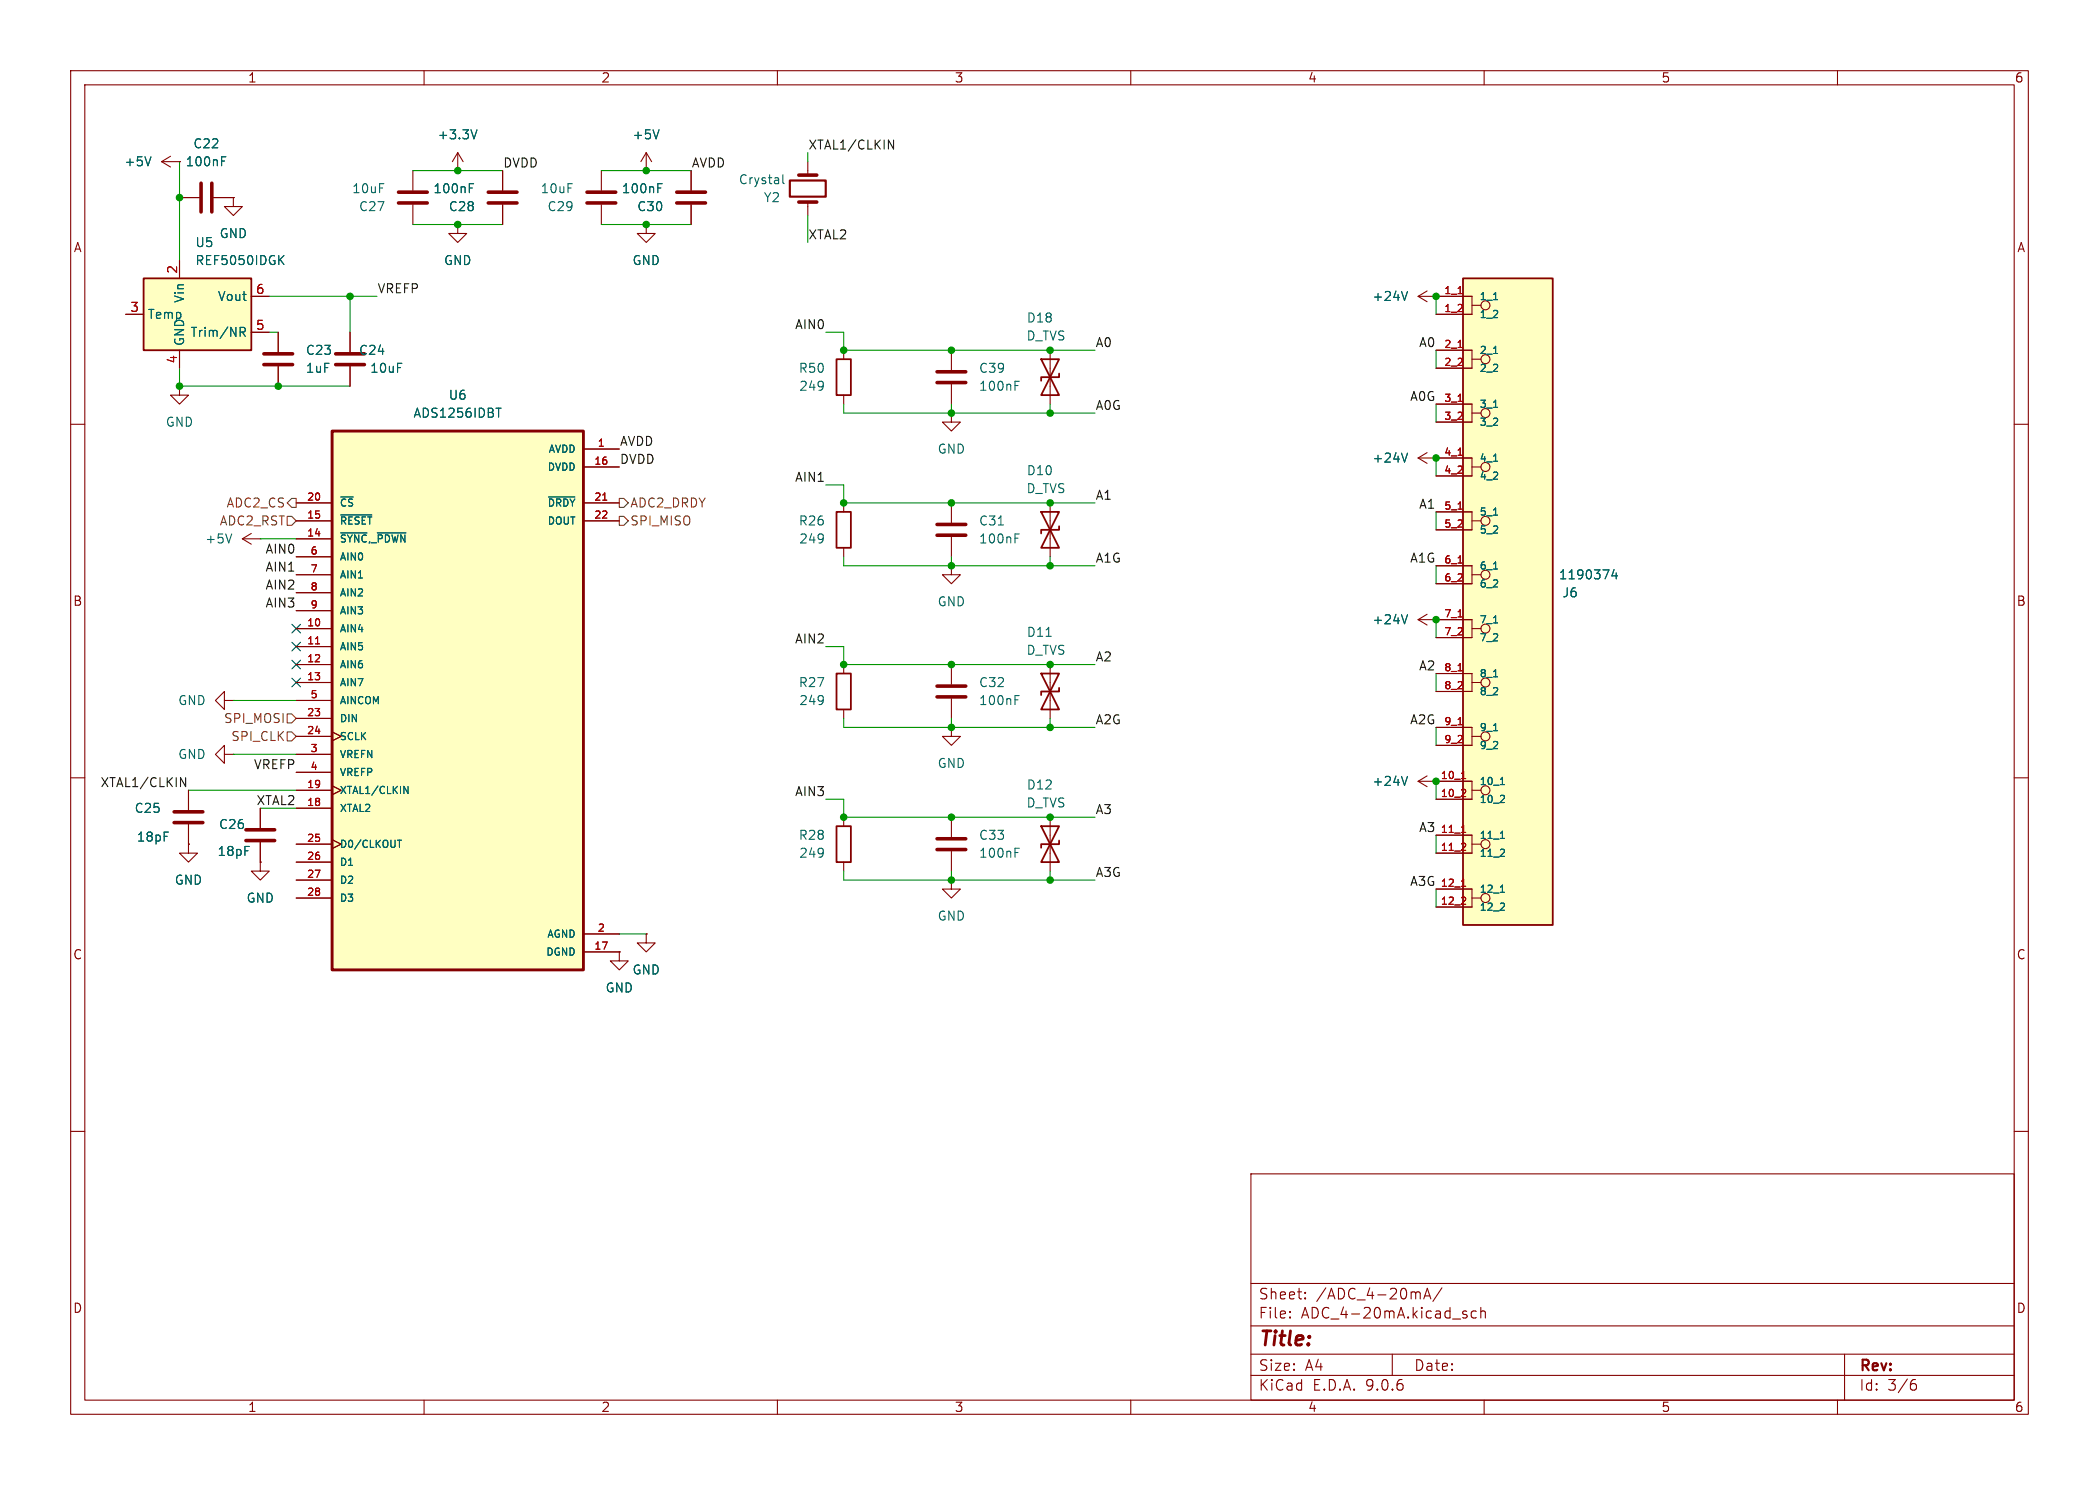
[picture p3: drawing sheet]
<svg xmlns="http://www.w3.org/2000/svg" width="297mm" height="210mm" viewBox="0 0 297 210" stroke-linecap="round" stroke-linejoin="round" font-family="sans-serif">
<g fill="none" stroke="#840000" stroke-width=".15">
<path d="M10 10h277v190h-277zM12 12h273v186h-273zM60 10v2M110 10v2M160 10v2M210 10v2M260 10v2M64.8 31.8v1.2h1.2l-1.2 1.3-1.3-1.3h1.3M64.8 31.8h.1M85.1 24.1v2.8M85.1 29v2.8M25.4 54.6v1.3h1.3l-1.3 1.3-1.3-1.3h1.3"/>
<path d="M25.4 54.6h.1M148.6 49.5v7.7M10 60h2M34.3 76.2l1.3 .8M34.3 76.2h2.5M35.6 75.4l-1.3 .8M36.8 76.2h.1M148.6 71.1v7.6M285 60h2M31.7 99.1v-1.3l-1.2 1.3 1.2 1.2v-1.2h1.3M33 99.1h.1M134.6 94v2.8"/>
<path d="M134.6 98.8v2.8M10 110h2M134.6 102.9v1.2h1.3l-1.3 1.3-1.3-1.3h1.3M134.6 102.9h.1M148.6 115.6v7.6M285 110h2M10 160h2M177 166h108v32h-108zM285 160h2M60 198v2M110 198v2M160 198v2"/>
<path d="M177 194.5h108M177 191.5h108M177 187.5h108M177 181.5h108M182.5 186.3h.1l-.1 .1M182.5 186.3v.1M182.5 185.5v.1M182.5 185.5h.1l-.1 .1M184.7 183.6v.1M184.7 183.6h-.1l.1 .1M184.7 182.8v.1M184.7 182.8h-.1l.1 .1"/>
<path d="M197 191.5v3M201.5 183.7l.5-1.5 .5 1.5M201.6 183.3h.7M204 182.1l-1.3 2M207.4 185.9l.2 .2-.1 .2-.1 .1M207.4 185.4l.1 .1M208.9 185.5l-.4-.1-.3 .3v.4l.1 .2 .2 .1 .4-.1M209.5 185.5a.37 .37 0 0 1 .7 .1v.8M209.5 184.9v1.5M210 198v2M260 198v2M261 191.5v6.5"/>
<path d="M270.6 195.7h.4l.2 .3-.1 .5-.2 .1h-.3M271 195.1l-.4 .1"/>
</g>
<path d="M83.1 28.7h4M83.1 27.2h4M132.6 98.6h4.1M132.6 97h4.1" fill="none" stroke="#840000" stroke-width=".51"/>
<path d="M147.3 50.8h2.6l-2.6 5.1h2.6zM149.9 52.8v.5h-2.6v.5M147.3 72.4h2.6l-2.6 5.1h2.6zM149.9 74.4v.5h-2.6v.5M147.3 116.8h2.6l-2.6 5.1h2.6zM149.9 118.9v.5h-2.6v.5" fill="none" stroke="#840000" stroke-width=".25"/>
<path d="M32.8 75.5l-.4 1.3M143.6 99h.4M143.6 98.4h.6" fill="none" stroke="#006464" stroke-width=".15"/>
<path d="M207 39.4h12.7v91.4h-12.7z" fill="#ffffc2"/>
<path d="M207 39.4h12.7v91.4h-12.7zM118.4 72.4h2v5.1h-2zM147.3 95.3h2.6l-2.6 5h2.6zM149.9 97.3v.5h-2.6v.5" fill="none" stroke="#840000" stroke-width=".25"/>
<g fill="none" stroke="#840000" stroke-width=".15">
<path d="M22.9 22.9l1.2 .7M22.9 22.9h2.5M24.1 22.1l-1.2 .8M25.4 22.9h.1M25.4 27.9h2.8M30.2 27.9h2.8M33 27.9v1.3h1.3l-1.3 1.3-1.3-1.3h1.3M33 27.9h.1M58.4 24.1v2.8M58.4 29v2.8M64.8 24.1h.1M64.8 21.6l-.8 1.3"/>
<path d="M64.8 21.6l.7 1.3M64.8 21.6v2.5M91.4 31.8v1.2h1.3l-1.3 1.3-1.2-1.3h1.2M91.4 31.8h.1M91.4 24.1h.1M91.4 21.6l-.7 1.3M91.4 21.6l.8 1.3M91.4 21.6v2.5M97.8 24.1v2.8M97.8 29v2.8M114.3 22.9v1.9M114.3 28.6v1.9"/>
<path d="M134.6 58.4v1.3h1.3l-1.3 1.3-1.3-1.3h1.3M134.6 58.4h.1M200.7 41.9h7.6v2.6h-5.1M200.7 41.9l1.2 .8M201.9 41.1l-1.2 .8M203.2 41.9h.1M203.2 49.5h5.1v2.6h-5.1M203.2 57.2h5.1v2.5h-5.1M208.3 43.2h1.2M208.3 50.8h1.2M208.3 58.4h1.2M119.4 71.1v1.3"/>
<path d="M119.4 77.5v1.2M134.6 71.1v2.8M134.6 75.9v2.8M203.2 64.8h5.1v2.5h-5.1M203.2 72.4h5.1v2.5h-5.1M208.3 66h1.2M208.3 73.7h1.2M148.6 94v7.6M203.2 80h5.1v2.6h-5.1M203.2 87.6h5.1v2.6h-5.1M203.2 95.3h5.1v2.5h-5.1M208.3 81.3h1.2"/>
<path d="M208.3 88.9h1.2M208.3 96.5h1.2M26.7 119.4v1.3h1.2l-1.2 1.2-1.3-1.2h1.3M26.7 119.4h.1M26.7 111.8v2.8M26.7 116.6v2.8M31.7 106.7v-1.3l-1.2 1.3 1.2 1.3v-1.3h1.3M33 106.7h.1M36.8 114.3v2.8M36.8 119.1v2.8M134.6 115.6v2.8M203.2 102.9h5.1v2.5h-5.1"/>
<path d="M203.2 110.5h5.1v2.5h-5.1M203.2 118.1h5.1v2.6h-5.1M208.3 104.1h1.2M208.3 111.8h1.2M208.3 119.4h1.2M36.8 121.9v1.3h1.3l-1.3 1.3-1.2-1.3h1.2M36.8 121.9h.1M134.6 120.4v2.8M203.2 125.7h5.1v2.6h-5.1M208.3 127h1.2"/>
<circle cx="210.2" cy="43.2" r=".63"/>
<circle cx="210.2" cy="50.8" r=".63"/>
<circle cx="210.2" cy="58.4" r=".63"/>
<circle cx="210.2" cy="73.7" r=".63"/>
<circle cx="210.2" cy="66" r=".63"/>
<circle cx="210.2" cy="81.3" r=".63"/>
<circle cx="210.2" cy="96.5" r=".63"/>
<circle cx="210.2" cy="88.9" r=".63"/>
<circle cx="210.2" cy="104.1" r=".63"/>
<circle cx="210.2" cy="119.4" r=".63"/>
<circle cx="210.2" cy="111.8" r=".63"/>
<circle cx="210.2" cy="127" r=".63"/>
</g>
<g fill="none" stroke="#006464" stroke-width=".15">
<path d="M67.5 18.4l-.4 1.2M93.3 18.4l-.5 1.2M21.4 22.2l-.5 1.2M31.4 22.8h.4M31.4 22.2h.6M93.1 26.6h.4M93.1 26h.6M110.8 24.7v1.1l.2 .2M199.2 41.2l-.5 1.3M211.3 42.4h.6M211.3 50h.6M211.3 57.6h.6"/>
<path d="M141.3 74.2h.7M143.6 76.1h.4M143.6 75.5h.6M211.3 65.2h.6M211.3 72.9h.6M148 90h.7M211.3 80.5h.6M211.3 88.1h.6M211.3 95.7h.6M228.4 80.5l-.3 .9h.8M228.7 81v.9M143.6 120h.6"/>
<path d="M211.3 103.3h.6M212.3 113.5h.6M212.3 111h.6M212.3 118.6h.6M212.8 112.6v.3M143.6 120.6h.4M212.3 121.1h.6M212.3 128.7h.6M212.3 126.2h.6M212.8 120.2v.3M212.8 127.8v.4"/>
</g>
<g fill="none" stroke="#a90000" stroke-width=".15">
<path d="M206.3 41.5h.6M206.3 49.1h.6M206.3 56.8h.6M206.3 64.4h.6M206.3 72h.6M206.3 79.6h.6M206.3 87.2h.6M206.3 94.9h.6M206.3 102.5h.6M206.8 112.6h.6M206.8 110.1h.6M206.8 117.7h.6"/>
<path d="M207.3 111.7v.4M207.3 119.3v.4M206.8 120.3h.6M206.8 127.9h.6M206.8 125.3h.6M207.3 127v.3"/>
</g>
<g fill="none" stroke="#840000" stroke-width=".51">
<path d="M28.4 25.9v4.1M30 25.9v4.1M56.4 28.7h4.1M56.4 27.2h4.1M95.8 28.7h4M95.8 27.2h4M113 24.8h2.6M113 28.6h2.6M132.6 75.7h4.1M132.6 74.2h4.1M24.6 114.8h4.1M24.6 116.3h4.1"/>
<path d="M34.8 117.3h4.1M34.8 118.9h4.1M132.6 118.6h4.1M132.6 120.1h4.1"/>
</g>
<path d="M111.8 25.5h5v2.3h-5z" fill="none" stroke="#840000" stroke-width=".3"/>
<path d="M47 61h35.5v76.2h-35.5z" fill="#ffffc2"/>
<path d="M47 61h35.5v76.2h-35.5z" fill="none" stroke="#840000" stroke-width=".41"/>
<g fill="none" stroke="#840000" stroke-width=".15">
<path d="M71.1 24.1v2.8M71.1 29v2.8M39.4 47v2.8M39.4 51.8v2.8M49.5 47v2.8M49.5 51.8v2.8M41.9 71.1h5.1M41.9 73.7h5.1M41.9 76.2h5.1M41.9 78.7h5.1M82.5 71.1h5.1M82.5 73.7h5.1"/>
<path d="M82.5 63.5h5.1M82.5 66h5.1M41.9 81.3h5.1M41.9 83.8h5.1M41.9 86.4h5.1M41.9 88.9h5.1M41.9 91.4h5.1M41.9 94h5.1M41.9 96.5h5.1M41.9 99.1h5.1M119.4 94v1.3M200.7 87.6l1.2 .8"/>
<path d="M200.7 87.6h2.5M201.9 86.9l-1.2 .7M203.2 87.6h.1M41.9 101.6h5.1M41.9 104.1h5.1M41.9 106.7h5.1M41.9 109.2h5.1M41.9 111.8h5.1M41.9 114.3h5.1M41.9 119.4h5.1M47 103.5l1.3 .6-1.3 .7M47 111.1l1.3 .7-1.3 .6"/>
<path d="M47 118.7l1.3 .7-1.3 .6M119.4 100.3v1.3M119.4 115.6v1.2M200.7 110.5l1.2 .8M200.7 110.5h2.5M201.9 109.7l-1.2 .8M203.2 110.5h.1M41.9 121.9h5.1M41.9 124.5h5.1M41.9 127h5.1M82.5 132.1h5.1M82.5 134.6h5.1"/>
<path d="M87.6 134.6v1.3h1.3l-1.3 1.3-1.2-1.3h1.2M87.6 134.6h.1M91.4 132.1v1.3h1.3l-1.3 1.2-1.2-1.2h1.2M91.4 132.1h.1M119.4 121.9v1.3M134.6 124.5v1.2h1.3l-1.3 1.3-1.3-1.3h1.3M134.6 124.5h.1"/>
</g>
<g fill="none" stroke="#006464" stroke-width=".15">
<path d="M66.4 26.6h.4M66.4 26h.6M70.2 57.7h.7M48.2 70.3h1.8M48.2 72.8h4.4M48.2 75.4h3.7M53.4 75.4h4M77.6 70.3h3.7M199.2 86.9l-.5 1.3M56.2 118.8h.6M56.5 118.8v1M57.2 111.2l.5 1v-1"/>
<path d="M199.2 109.8l-.5 1.3"/>
</g>
<path d="M85.3 70.7h.6M44.6 91.1h.6" fill="none" stroke="#a90000" stroke-width=".15"/>
<path d="M69.1 28.7h4.1M69.1 27.2h4.1M37.3 50h4.1M37.3 51.6h4.1M47.5 50h4.1M47.5 51.6h4.1" fill="none" stroke="#840000" stroke-width=".51"/>
<path d="M118.4 95.3h2v5h-2zM118.4 116.8h2v5.1h-2z" fill="none" stroke="#840000" stroke-width=".25"/>
<path d="M20.3 39.4h15.3v10.1h-15.3z" fill="#ffffc2"/>
<path d="M20.3 39.4h15.3v10.1h-15.3zM118.4 50.8h2v5.1h-2z" fill="none" stroke="#840000" stroke-width=".25"/>
<g fill="none" stroke="#840000" stroke-width=".15">
<path d="M25.4 22.9h.1M25.4 36.8v2.6M25.4 27.9h2.8M30.2 27.9h2.8M33 27.9h.1M64.8 24.1h.1M64.8 31.8h.1M71.1 24.1v2.8M71.1 29v2.8M91.4 31.8h.1M91.4 24.1h.1M97.8 24.1v2.8"/>
<path d="M97.8 29v2.8M17.8 44.5h2.5M25.4 49.5v2.6M35.6 41.9h2.5M35.6 47h2.5M39.4 47v2.8M39.4 51.8v2.8M49.5 47v2.8M49.5 51.8v2.8M119.4 49.5v1.3M119.4 55.9v1.3M134.6 49.5v2.8"/>
<path d="M134.6 54.4v2.8M203.2 41.9h.1M203.2 44.5h5.1M203.2 41.9h5.1M203.2 49.5h5.1M203.2 52.1h5.1M203.2 57.2h5.1M203.2 59.7h5.1M41.9 71.1h5.1M41.9 73.7h5.1M41.9 76.2h5.1M41.9 78.7h5.1"/>
<path d="M82.5 71.1h5.1M82.5 73.7h5.1M82.5 63.5h5.1M82.5 66h5.1M200.7 64.8l1.2 .7M200.7 64.8h7.6M201.9 64l-1.2 .8M203.2 64.8h.1M203.2 67.3h5.1M203.2 72.4h5.1M203.2 74.9h5.1M41.9 81.3h5.1"/>
<path d="M41.9 83.8h5.1M41.9 86.4h5.1M41.9 88.9h5.1M41.9 91.4h5.1M41.9 94h5.1M41.9 96.5h5.1M41.9 99.1h5.1M134.6 80v1.3h1.3l-1.3 1.3-1.3-1.3h1.3M134.6 80h.1M203.2 87.6h.1M203.2 80h5.1M203.2 82.6h5.1"/>
<path d="M203.2 87.6h5.1M203.2 90.2h5.1M203.2 95.3h5.1M203.2 97.8h5.1M26.7 119.4h.1M26.7 111.8v2.8M26.7 116.6v2.8M36.8 114.3v2.8M36.8 119.1v2.8M41.9 101.6h5.1M41.9 104.1h5.1M41.9 106.7h5.1"/>
<path d="M41.9 109.2h5.1M41.9 111.8h5.1M41.9 114.3h5.1M41.9 119.4h5.1M47 103.5l1.3 .6-1.3 .7M47 111.1l1.3 .7-1.3 .6M47 118.7l1.3 .7-1.3 .6M203.2 110.5h.1M203.2 102.9h5.1M203.2 105.4h5.1M203.2 110.5h5.1M203.2 113h5.1"/>
<path d="M203.2 118.1h5.1M36.8 121.9h.1M41.9 121.9h5.1M41.9 124.5h5.1M41.9 127h5.1M82.5 132.1h5.1M82.5 134.6h5.1M87.6 134.6h.1M91.4 132.1h.1M203.2 120.7h5.1M203.2 125.7h5.1M203.2 128.3h5.1"/>
</g>
<g fill="none" stroke="#006464" stroke-width=".15">
<path d="M67.5 18.4l-.4 1.2M93.3 18.4l-.5 1.2M21.4 22.2l-.5 1.2M31.4 22.8h.4M31.4 22.2h.6M39.6 36.7l.6 .7M40.2 36.1l-.8 .8M66.4 26.6h.4M66.4 26h.6M93.1 26.6h.4M93.1 26h.6M34 46.3h.5l.2 .2-.1 .4-.6 .1"/>
<path d="M34.3 47l.4 .6M70.2 57.7h.7M143.6 54.5h.4M143.6 53.9h.6M199.2 41.2l-.5 1.3M211.3 42.4h.6M211.3 50h.6M211.3 57.6h.6M48.2 72.8h4.4M48.2 70.3h1.8M48.2 75.4h3.7M53.4 75.4h4"/>
<path d="M77.6 70.3h3.7M199.2 64.1l-.5 1.2M211.3 65.2h.6M211.3 72.9h.6M199.2 86.9l-.5 1.3M211.3 80.5h.6M211.3 88.1h.6M211.3 95.7h.6M228.4 80.5l-.3 .9h.8M228.7 81v.9M56.2 118.8h.6M56.5 118.8v1"/>
<path d="M57.2 111.2l.5 1v-1M199.2 109.8l-.5 1.3M211.3 103.3h.6M212.3 113.5h.6M212.3 111h.6M212.3 118.6h.6M212.8 112.6v.3M212.3 121.1h.6M212.3 128.7h.6M212.3 126.2h.6M212.8 120.2v.3M212.8 127.8v.4"/>
</g>
<path d="M132.6 54.1h4.1M132.6 52.6h4.1" fill="none" stroke="#840000" stroke-width=".51"/>
<path d="M40.6 73h.7l.6 .7-.6 .6h-.7zM41.3 70.5h.6v1.3h-.6l-.7-.7zM87.6 73h.7l.6 .7-.6 .6h-.7zM87.6 70.5h.7l.6 .6-.6 .7h-.7zM40.6 101h.7l.6 .6-.6 .6h-.7zM40.6 103.5h.7l.6 .6-.6 .7h-.7z" fill="none" stroke="#725600" stroke-width=".15"/>
<path d="M125.7 19.8l.7 1.3v-1.3M25.5 110l.8 1.2v-1.2" fill="none" stroke="#0f0f0f" stroke-width=".15"/>
<g fill="none" stroke="#009600" stroke-width=".15">
<path d="M25.4 22.9v13.9M58.4 24.1h12.7M58.4 31.8h12.7M85.1 24.1h12.7M85.1 31.8h12.7M114.3 21.6v1.3M114.3 30.5v3.8M25.4 52.1v2.5h24.1M38.1 41.9h15.2M38.1 47h1.3M49.5 41.9v5.1M116.8 47h2.6v2.5h35.5"/>
<path d="M119.4 57.2v1.2h35.5M134.6 57.2v1.2M148.6 57.2v1.2M203.2 41.9v2.6M203.2 49.5v2.6M203.2 57.2v2.5M36.8 76.2h5.1M116.8 68.6h2.6v2.5h35.5M119.4 78.7v1.3h35.5M134.6 78.7v1.3M148.6 78.7v1.3M203.2 64.8v2.5"/>
<path d="M203.2 72.4v2.5M33 99.1h8.9M116.8 91.4h2.6v2.6h35.5M203.2 80v2.6M203.2 87.6v2.6M203.2 95.3v2.5M26.7 111.8h15.2M33 106.7h8.9M36.8 114.3h5.1M116.8 113h2.6v2.6h35.5M119.4 101.6v1.3h35.5M134.6 101.6v1.3"/>
<path d="M148.6 101.6v1.3M203.2 102.9v2.5M203.2 110.5v2.5M203.2 118.1v2.6M87.6 132.1h3.8M119.4 123.2v1.3h35.5M134.6 123.2v1.3M148.6 123.2v1.3M203.2 125.7v2.6"/>
</g>
<path d="M41.3 95.9l1.2 1.2M41.3 93.4l1.2 1.2M41.3 88.3l1.2 1.2M41.3 90.8l1.2 1.2M42.5 95.9l-1.2 1.2M42.5 93.4l-1.2 1.2M42.5 88.3l-1.2 1.2M42.5 90.8l-1.2 1.2" fill="none" stroke="#000084" stroke-width=".15"/>
<g fill="none" stroke="#a90000" stroke-width=".15">
<path d="M206.3 41.5h.6M206.3 49.1h.6M206.3 56.8h.6M85.3 70.7h.6M206.3 64.4h.6M206.3 72h.6M206.3 79.6h.6M44.6 91.1h.6M206.3 87.2h.6M206.3 94.9h.6M206.3 102.5h.6M206.8 112.6h.6"/>
<path d="M206.8 110.1h.6M206.8 117.7h.6M207.3 111.7v.4M207.3 119.3v.4M206.8 120.3h.6M206.8 127.9h.6M206.8 125.3h.6M207.3 127v.3"/>
</g>
<g fill="#009600" stroke="#009600" stroke-width=".15">
<circle cx="134.6" cy="49.5" r=".46"/>
<circle cx="119.4" cy="49.5" r=".46"/>
<circle cx="148.6" cy="49.5" r=".46"/>
<circle cx="91.4" cy="24.1" r=".46"/>
<circle cx="91.4" cy="31.8" r=".46"/>
<circle cx="203.2" cy="110.5" r=".46"/>
<circle cx="203.2" cy="87.6" r=".46"/>
<circle cx="203.2" cy="64.8" r=".46"/>
<circle cx="203.2" cy="41.9" r=".46"/>
<circle cx="148.6" cy="115.6" r=".46"/>
<circle cx="148.6" cy="124.5" r=".46"/>
<circle cx="134.6" cy="94" r=".46"/>
<circle cx="148.6" cy="94" r=".46"/>
<circle cx="134.6" cy="124.5" r=".46"/>
<circle cx="134.6" cy="115.6" r=".46"/>
<circle cx="148.6" cy="102.9" r=".46"/>
<circle cx="25.4" cy="27.9" r=".46"/>
<circle cx="49.5" cy="41.9" r=".46"/>
<circle cx="64.8" cy="31.8" r=".46"/>
<circle cx="64.8" cy="24.1" r=".46"/>
<circle cx="25.4" cy="54.6" r=".46"/>
<circle cx="39.4" cy="54.6" r=".46"/>
<circle cx="119.4" cy="71.1" r=".46"/>
<circle cx="148.6" cy="80" r=".46"/>
<circle cx="148.6" cy="71.1" r=".46"/>
<circle cx="148.6" cy="58.4" r=".46"/>
<circle cx="134.6" cy="58.4" r=".46"/>
<circle cx="134.6" cy="80" r=".46"/>
<circle cx="134.6" cy="71.1" r=".46"/>
<circle cx="134.6" cy="102.9" r=".46"/>
<circle cx="119.4" cy="115.6" r=".46"/>
<circle cx="119.4" cy="94" r=".46"/>
</g>
<text font-size="2.8" fill="#840000" x="178" y="190.9">Title:</text>
<g font-size="2.1" fill="#840000">
<text x="178" y="184">Sheet:</text>
<text x="186.2" y="184">/ADC_4-20mA/</text>
<text x="178" y="186.7">File:</text>
<text x="184.1" y="186.7">ADC_4-20mA.kicad_sch</text>
<text x="178" y="196.9">KiCad</text>
<text x="178" y="194.1">Size:</text>
<text x="184.7" y="194.1">A4</text>
<text x="185.7" y="196.9">E.D.A.</text>
<text x="193.3" y="196.9">9.0.6</text>
<text x="200" y="194.1">Date:</text>
<text x="263" y="194.3">Rev:</text>
<text x="263" y="196.9">Id:</text>
<text x="267.1" y="196.9">3/6</text>
</g>
<g font-size="1.8" fill="#840000">
<text x="35" y="11.9">1</text>
<text x="85" y="11.9">2</text>
<text x="135" y="11.9">3</text>
<text x="185" y="11.9">4</text>
<text x="235" y="11.9">5</text>
<text x="285" y="11.9">6</text>
<text x="10.3" y="35.9">A</text>
<text x="285.3" y="35.9">A</text>
<text x="10.3" y="85.9">B</text>
<text x="285.3" y="85.9">B</text>
<text x="10.3" y="135.9">C</text>
<text x="285.3" y="135.9">C</text>
<text x="10.3" y="185.9">D</text>
<text x="285.3" y="185.9">D</text>
<text x="35" y="199.9">1</text>
<text x="85" y="199.9">2</text>
<text x="135" y="199.9">3</text>
<text x="185" y="199.9">4</text>
<text x="235" y="199.9">5</text>
<text x="285" y="199.9">6</text>
</g>
<g font-size="1.8" fill="#006464">
<text x="17.5" y="23.7">+5V</text>
<text x="26.2" y="23.7">100nF</text>
<text x="27.3" y="21.2">C22</text>
<text x="61.8" y="19.9">+3.3V</text>
<text x="89.4" y="19.9">+5V</text>
<text x="49.7" y="27.5">10uF</text>
<text x="61.2" y="27.5">100nF</text>
<text x="76.4" y="27.5">10uF</text>
<text x="87.9" y="27.5">100nF</text>
<text x="104.4" y="26.3">Crystal</text>
<text x="108" y="28.8">Y2</text>
<text x="27.6" y="35.2">U5</text>
<text x="31" y="33.9">GND</text>
<text x="50.7" y="30.1">C27</text>
<text x="63.4" y="30.1">C28</text>
<text x="77.4" y="30.1">C29</text>
<text x="90.1" y="30.1">C30</text>
<text x="27.6" y="37.7">REF5050IDGK</text>
<text x="62.7" y="37.7">GND</text>
<text x="89.4" y="37.7">GND</text>
<text x="20.8" y="45.3">Temp</text>
<text x="26.3" y="42.9" transform="rotate(-90 26.3 42.9)">Vin</text>
<text x="26.9" y="47.9">Trim/NR</text>
<text x="30.7" y="42.8">Vout</text>
<text x="145.2" y="45.8">D18</text>
<text x="194.1" y="42.8">+24V</text>
<text x="26.3" y="49" transform="rotate(-90 26.3 49)">GND</text>
<text x="43.2" y="52.9">1uF</text>
<text x="43.2" y="50.4">C23</text>
<text x="50.7" y="50.4">C24</text>
<text x="52.3" y="52.9">10uF</text>
<text x="112.9" y="52.9">R50</text>
<text x="138.4" y="52.9">C39</text>
<text x="145.2" y="48.4">D_TVS</text>
<text x="58.4" y="59.3">ADS1256IDBT</text>
<text x="63.4" y="56.7">U6</text>
<text x="113" y="55.5">249</text>
<text x="138.4" y="55.5">100nF</text>
<text x="23.4" y="60.6">GND</text>
<text x="132.6" y="64.4">GND</text>
<text x="194.1" y="65.6">+24V</text>
<text x="145.2" y="70">D_TVS</text>
<text x="145.2" y="67.4">D10</text>
<text x="28.9" y="77.1">+5V</text>
<text x="112.9" y="74.5">R26</text>
<text x="113" y="77.1">249</text>
<text x="138.4" y="77.1">100nF</text>
<text x="138.4" y="74.5">C31</text>
<text x="220.5" y="82.1">1190374</text>
<text x="132.6" y="86">GND</text>
<text x="194.1" y="88.5">+24V</text>
<text x="221" y="84.7">J6</text>
<text x="145.2" y="92.8">D_TVS</text>
<text x="145.2" y="90.3">D11</text>
<text x="25.1" y="99.9">GND</text>
<text x="112.9" y="97.4">R27</text>
<text x="113" y="99.9">249</text>
<text x="138.4" y="99.9">100nF</text>
<text x="138.4" y="97.4">C32</text>
<text x="25.1" y="107.5">GND</text>
<text x="132.6" y="108.8">GND</text>
<text x="145.2" y="111.9">D12</text>
<text x="194.1" y="111.4">+24V</text>
<text x="19" y="115.2">C25</text>
<text x="19.3" y="119.2">18pF</text>
<text x="30.9" y="117.4">C26</text>
<text x="112.9" y="119">R28</text>
<text x="138.4" y="119">C33</text>
<text x="145.2" y="114.4">D_TVS</text>
<text x="24.6" y="125.3">GND</text>
<text x="30.7" y="121.3">18pF</text>
<text x="113" y="121.5">249</text>
<text x="138.4" y="121.5">100nF</text>
<text x="34.8" y="127.9">GND</text>
<text x="132.6" y="130.4">GND</text>
<text x="85.6" y="140.6">GND</text>
<text x="89.4" y="138">GND</text>
</g>
<g font-size="1.8" fill="#0f0f0f">
<text x="71.1" y="23.8">DVDD</text>
<text x="97.8" y="23.8">AVDD</text>
<text x="114.3" y="21.2">XTAL1/CLKIN</text>
<text x="114.3" y="33.9">XTAL2</text>
<text x="53.3" y="41.6">VREFP</text>
<text x="112.4" y="46.6">AIN0</text>
<text x="154.9" y="49.2">A0</text>
<text x="200.7" y="49.2">A0</text>
<text x="154.9" y="58.1">A0G</text>
<text x="199.4" y="56.8">A0G</text>
<text x="87.6" y="65.7">DVDD</text>
<text x="87.6" y="63.2">AVDD</text>
<text x="112.4" y="68.2">AIN1</text>
<text x="154.9" y="70.8">A1</text>
<text x="200.7" y="72">A1</text>
<text x="37.5" y="80.9">AIN1</text>
<text x="37.5" y="83.5">AIN2</text>
<text x="37.5" y="78.4">AIN0</text>
<text x="154.9" y="79.7">A1G</text>
<text x="199.4" y="79.7">A1G</text>
<text x="37.5" y="86">AIN3</text>
<text x="112.4" y="91.1">AIN2</text>
<text x="154.9" y="93.6">A2</text>
<text x="200.7" y="94.9">A2</text>
<text x="154.9" y="102.5">A2G</text>
<text x="199.4" y="102.5">A2G</text>
<text x="14.1" y="111.4">XTAL1/CLKIN</text>
<text x="35.8" y="108.9">VREFP</text>
<text x="36.2" y="114">XTAL2</text>
<text x="112.4" y="112.7">AIN3</text>
<text x="154.9" y="115.2">A3</text>
<text x="200.7" y="117.8">A3</text>
<text x="154.9" y="124.1">A3G</text>
<text x="199.4" y="125.4">A3G</text>
</g>
<g font-size="1.8" fill="#a90000">
<text x="25.1" y="38.8" transform="rotate(-90 25.1 38.8)">2</text>
<text x="36.1" y="41.7">6</text>
<text x="18.3" y="44.2">3</text>
<text x="36.1" y="46.7">5</text>
<text x="25.1" y="51.5" transform="rotate(-90 25.1 51.5)">4</text>
</g>
<g font-size="1.8" fill="#725600">
<text x="32" y="72">ADC2_CS</text>
<text x="89.1" y="72">ADC2_DRDY</text>
<text x="31" y="74.5">ADC2_RST</text>
<text x="89.1" y="74.5">SPI_MISO</text>
<text x="31.6" y="102.5">SPI_MOSI</text>
<text x="32.6" y="105">SPI_CLK</text>
</g>
<g font-size="1.4" fill="#a90000">
<text x="204.3" y="41.7">1_1</text>
<text x="204.3" y="44.2">1_2</text>
<text x="204.3" y="49.3">2_1</text>
<text x="204.3" y="51.8">2_2</text>
<text x="204.3" y="56.9">3_1</text>
<text x="204.3" y="59.4">3_2</text>
<text x="84" y="65.8">16</text>
<text x="84.5" y="63.2">1</text>
<text x="204.3" y="64.5">4_1</text>
<text x="43.4" y="70.9">20</text>
<text x="84" y="70.9">21</text>
<text x="204.3" y="67.1">4_2</text>
<text x="43.4" y="73.4">15</text>
<text x="43.4" y="75.9">14</text>
<text x="84" y="73.4">22</text>
<text x="204.3" y="72.1">5_1</text>
<text x="204.3" y="74.7">5_2</text>
<text x="43.8" y="78.5">6</text>
<text x="43.8" y="81">7</text>
<text x="43.8" y="83.6">8</text>
<text x="204.3" y="79.8">6_1</text>
<text x="204.3" y="82.3">6_2</text>
<text x="43.4" y="88.6">10</text>
<text x="43.8" y="86.1">9</text>
<text x="204.3" y="87.4">7_1</text>
<text x="204.3" y="89.9">7_2</text>
<text x="43.4" y="91.2">11</text>
<text x="43.4" y="93.7">12</text>
<text x="204.3" y="95">8_1</text>
<text x="43.4" y="96.3">13</text>
<text x="43.4" y="101.3">23</text>
<text x="43.8" y="98.8">5</text>
<text x="204.3" y="97.5">8_2</text>
<text x="43.4" y="103.9">24</text>
<text x="43.8" y="106.4">3</text>
<text x="204.3" y="102.6">9_1</text>
<text x="204.3" y="105.2">9_2</text>
<text x="43.4" y="111.5">19</text>
<text x="43.8" y="109">4</text>
<text x="203.8" y="110.2">10_1</text>
<text x="203.8" y="112.8">10_2</text>
<text x="43.4" y="114">18</text>
<text x="43.4" y="119.1">25</text>
<text x="203.8" y="117.9">11_1</text>
<text x="43.4" y="121.7">26</text>
<text x="43.4" y="124.2">27</text>
<text x="203.8" y="120.4">11_2</text>
<text x="203.8" y="125.5">12_1</text>
<text x="43.4" y="126.7">28</text>
<text x="84.5" y="131.8">2</text>
<text x="203.8" y="128">12_2</text>
<text x="84" y="134.4">17</text>
</g>
<g font-size="1.4" fill="#006464">
<text x="209.3" y="42.6">1_1</text>
<text x="209.3" y="45.2">1_2</text>
<text x="209.3" y="50.3">2_1</text>
<text x="209.3" y="52.8">2_2</text>
<text x="209.3" y="57.9">3_1</text>
<text x="77.5" y="64.2">AVDD</text>
<text x="209.3" y="60.4">3_2</text>
<text x="209.3" y="65.5">4_1</text>
<text x="48" y="71.9">~{CS}</text>
<text x="77.4" y="66.8">DVDD</text>
<text x="77.4" y="71.9">~{DRDY}</text>
<text x="209.3" y="68">4_2</text>
<text x="48" y="74.4">~{RESET}</text>
<text x="48" y="76.9">~{SYNC},_~{PDWN}</text>
<text x="77.4" y="74.4">DOUT</text>
<text x="209.3" y="73.1">5_1</text>
<text x="209.3" y="75.7">5_2</text>
<text x="48" y="79.5">AIN0</text>
<text x="48" y="82">AIN1</text>
<text x="209.3" y="80.7">6_1</text>
<text x="209.3" y="83.3">6_2</text>
<text x="48" y="84.6">AIN2</text>
<text x="48" y="87.1">AIN3</text>
<text x="48" y="89.6">AIN4</text>
<text x="209.3" y="88.4">7_1</text>
<text x="48" y="92.2">AIN5</text>
<text x="48" y="94.7">AIN6</text>
<text x="209.3" y="90.9">7_2</text>
<text x="209.3" y="96">8_1</text>
<text x="48" y="97.3">AIN7</text>
<text x="48" y="99.8">AINCOM</text>
<text x="209.3" y="98.5">8_2</text>
<text x="48" y="102.3">DIN</text>
<text x="48" y="104.9">SCLK</text>
<text x="48" y="107.4">VREFN</text>
<text x="209.3" y="103.6">9_1</text>
<text x="209.3" y="106.1">9_2</text>
<text x="48" y="110">VREFP</text>
<text x="48" y="112.5">XTAL1/CLKIN</text>
<text x="209.3" y="111.2">10_1</text>
<text x="209.3" y="113.8">10_2</text>
<text x="48" y="115">XTAL2</text>
<text x="209.3" y="118.8">11_1</text>
<text x="48" y="120.1">D0/CLKOUT</text>
<text x="48" y="122.7">D1</text>
<text x="48" y="125.2">D2</text>
<text x="209.3" y="121.4">11_2</text>
<text x="48" y="127.7">D3</text>
<text x="209.3" y="126.5">12_1</text>
<text x="209.3" y="129">12_2</text>
<text x="77.2" y="135.4">DGND</text>
<text x="77.3" y="132.8">AGND</text>
</g>
</svg>
